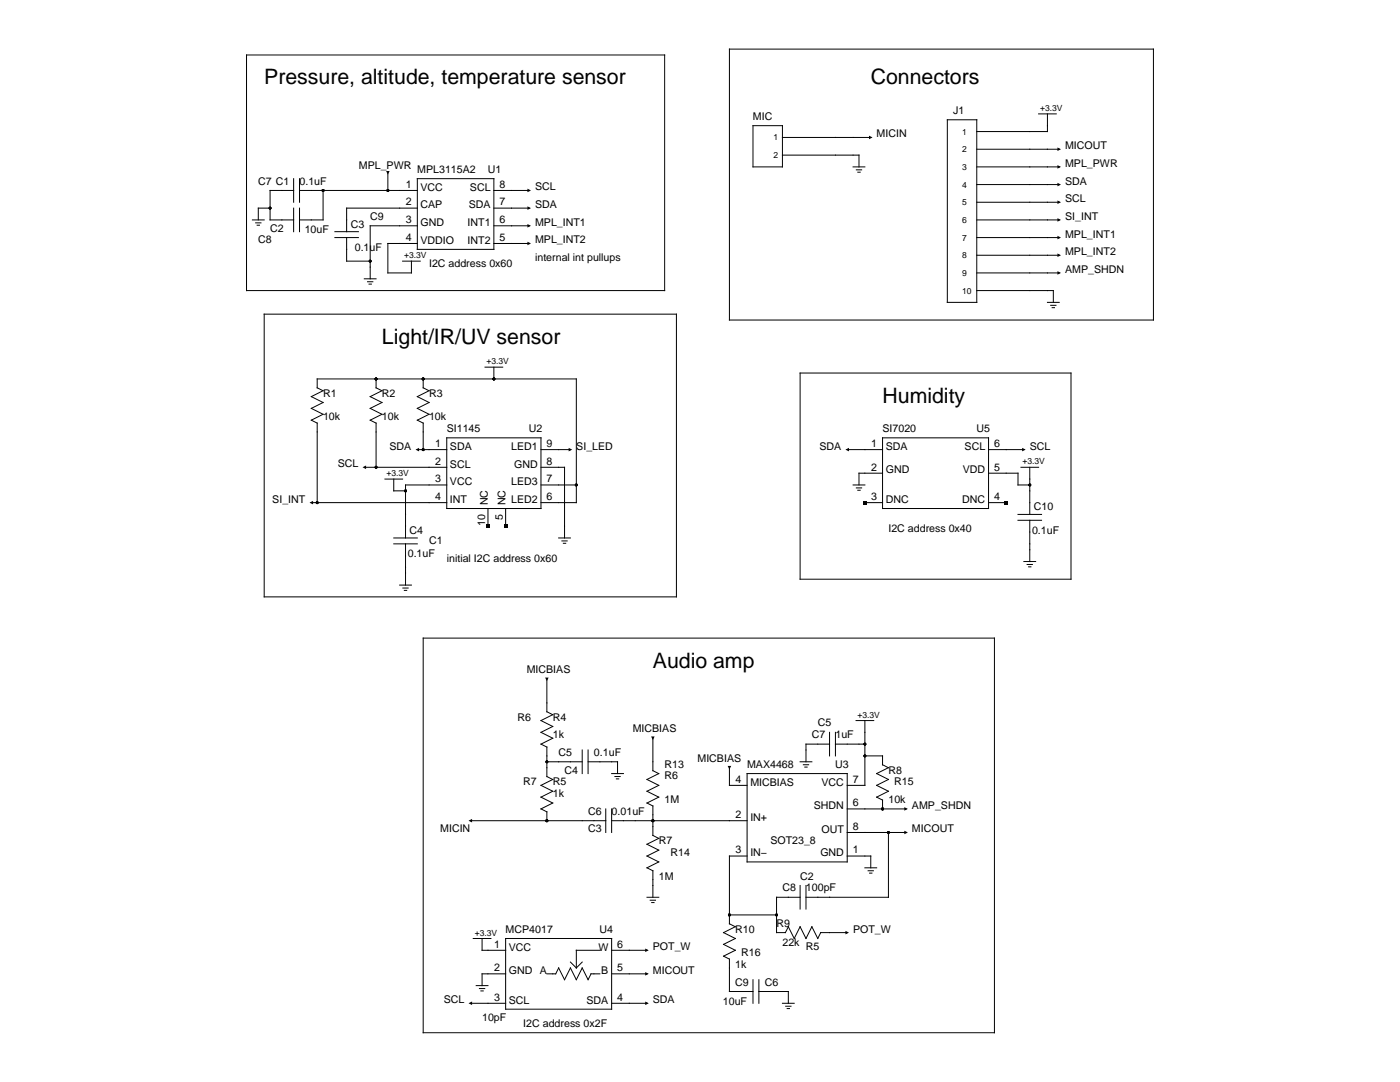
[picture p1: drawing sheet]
<svg xmlns="http://www.w3.org/2000/svg" width="279mm" height="216mm" viewBox="0 0 279 216" stroke-linecap="round" stroke-linejoin="round" font-family="sans-serif">
<g fill="none" stroke="#000" stroke-width=".2">
<path d="M49.2 11h83.4v47h-83.4zM145.6 9.8h84.6v54.1h-84.6zM58.6 38h-4.7v5.9h4.7M58.6 35.7v4.7M59.8 38h23.5M59.8 35.7v4.7M64.5 38v5.9h-4.7M77.4 34.5v3.5M83.3 35.7h15.3v14.1h-15.3zM98.6 38h7M150.3 25.1h5.9v8.2h-5.9zM156.2 31h15.2v2.3"/>
<path d="M156.2 27.4h17.6M170.3 33.3h2.3M170.9 33.9h1.1M171.2 34.4h.5M189.1 23.9h5.8v36.4h-5.8zM194.9 33.3h16.5M194.9 29.8h16.5M194.9 36.8h16.5M207.3 22.7h3.5M209 22.7v3.6h-14.1M50.4 43.9h2.3M51 44.5h1.1"/>
<path d="M51.3 44.9h.5M53.9 41.5h-2.3v2.4M58.6 41.5v4.7M59.8 41.5v4.7M66.8 46.2h4.7M66.8 47.4h4.7M69.2 47.4v4.7h4.7M72.7 55.6h2.4M73.4 56.2h1M73.6 56.7h.5M80.3 52.1h3.6M83.3 41.5h-14.1v4.7"/>
<path d="M83.3 45.1h-9.4v10.5M83.3 48.6h-5.9v5.9h4.7v-2.4M98.6 41.5h7M98.6 45.1h7M98.6 48.6h7M194.9 43.9h16.5M194.9 47.4h16.5M194.9 58h15.3v2.3M194.9 54.5h16.5M194.9 50.9h16.5M194.9 40.4h16.5M52.7 62.7h82.3v56.4h-82.3z"/>
<path d="M75.1 75.6v1.8l1.1 .6-2.3 1.1 2.3 1.2-2.3 1.2 2.3 1.2-2.3 1.1 1.2 .6v8.8M84.5 75.6v1.8l1.1 .6-2.3 1.1 2.3 1.2-2.3 1.2 2.3 1.2-2.3 1.1 1.2 .6v5.3M96.8 73.3h3.5M98.6 73.3v2.3M159.7 74.4h54v41.2h-54zM209 60.3h2.4M209.7 60.9h1M210 61.4h.4M72.7 93.2h16.5M76.8 95.6h3.5M78.6 95.6v2.3h2.3M83.3 89.7h5.9"/>
<path d="M89.2 96.8h-8.3v10.5M89.2 87.4h18.8v14.1h-18.8zM108 96.8h7M108 93.2h4.7v14.1M108 89.7h5.8M169.1 89.7h7M170.3 96.8h2.3M170.9 97.4h1.1M171.2 97.8h.5M176.1 87.4h21.2v14.1h-21.2zM176.1 94.4h-4.7v2.4M197.3 94.4h5.9v2.4h2.3"/>
<path d="M197.3 89.7h7M203.7 93.2h3.6M205.5 93.2v9.4M62.1 100.3h27.1M63.3 100.3v-15.9l-1.2-.6 2.4-1.1-2.4-1.2 2.4-1.2-2.4-1.2 2.4-1.1-1.2-.6v-1.8h51.7v24.7h-7M78.6 107.3h4.7M78.6 108.5h4.7M79.8 116.7h2.3M80.4 117.3h1.1M80.7 117.8h.5M80.9 108.5v8.2M97.4 101.5v3.5"/>
<path d="M100.9 101.5v3.5M111.5 107.3h2.3M112.1 107.9h1.1M112.4 108.4h.5M172.6 100.3h3.5M197.3 100.3h3.5M203.2 102.6h4.7M203.2 103.8h4.7M204.3 112h2.4M205 112.6h1M205.3 113.1h.4M205.5 103.8v8.2"/>
<path d="M84.5 127.3h114v78.8h-114zM109.1 135.6v6.4M109.1 152h7.1M109.1 142l1.2 .6-2.3 1.2 2.3 1.2-2.3 1.1 2.3 1.2-2.3 1.2 1.1 .6v5.9l1.2 .5M110.3 155.5l-2.3 1.2 2.3 1.2-2.3 1.2 2.3 1.1-2.3 1.2 1.1 .6v1.8M116.2 149.7v4.7M117.4 152h5.8v2.4M117.4 149.7v4.7M122.1 154.4h2.3M122.7 154.9h1.1M123 155.4h.5M130.3 147.3v6.5l1.2 .6-2.4 1.1 2.4 1.2-2.4 1.2 2.4 1.2-2.4 1.1 1.2 .6v5.9"/>
<path d="M145.6 153.2v3.5h3.5M149.1 154.4h20v17.6h-20zM159.7 152h2.3M160.3 152.6h1.1M160.6 153.1h.5M165.6 148.5h-4.7v3.5M165.6 146.1v4.7M166.7 148.5h5.9M166.7 146.1v4.7M170.8 143.8h3.6M172.6 143.8v12.9h-3.5M172.6 150.8h3.5v1.8"/>
<path d="M176.1 152.6l1.2 .6-2.3 1.2 2.3 1.1-2.3 1.2 2.3 1.2-2.3 1.2 1.1 .5v1.8M93.9 163.8h27M120.9 161.4v4.7M122.1 163.8h27M122.1 161.4v4.7M129.1 179h2.4M129.8 179.6h1M130.3 166.7l1.2 .6-2.4 1.2 2.4 1.1-2.4 1.2 2.4 1.2-2.4 1.2 1.2 .6v5.2M149.1 170.8h-3.5v13.6M159.7 179h-4.7v7.1h1.8l.5-1.2M159.7 176.7v4.7M160.9 176.7v4.7"/>
<path d="M169.1 170.8h4.7v2.4M169.1 166.1h11.7M169.1 161.4h11.7M172.6 173.2h2.4M173.3 173.8h1M173.5 174.2h.5M177.3 166.1v12.9h-16.4M94.4 187.3h3.6M95 196.7h2.4M95.7 197.3h1M96 197.7h.4M96.2 187.3v2.3h4.7"/>
<path d="M100.9 187.3h21.2v14.1h-21.2zM100.9 194.3h-4.7v2.4M109.1 194.3h1.8l.6-1.2 1.2 2.4 1.1-2.4 1.2 2.4 1.2-2.4 1.2 2.4 .6-1.2h1.7M113.8 192l1.2 1.1M116.2 192l-1.2 1.1M119.7 189.6h-4.7v3.5M122.1 189.6h7M122.1 194.3h7M130.1 180.1h.4M145.6 184.3l1.1 .6-2.3 1.2 2.3 1.2-2.3 1.1 2.3 1.2-2.3 1.2 1.2 .6v6.4h4.7M145.6 182.6h9.4M150.3 195.5v4.7"/>
<path d="M151.4 197.8h5.9v2.4M151.4 195.5v4.7M157.3 184.9l1.2 2.4 1.2-2.4 1.2 2.4 1.1-2.4 1.2 2.4 .6-1.2h5.3M93.9 200.2h7M122.1 200.2h7M156.2 200.2h2.3M156.8 200.8h1.1M157.1 201.3h.5"/>
</g>
<g fill="#000">
<path d="M77.1 34.1h.7l-.4 .7zM105.3 37.7l.7 .3-.7 .4zM173.4 27.1l.7 .3-.7 .4zM211 33l.7 .3-.7 .4zM211 36.5l.7 .3-.7 .4zM211 29.4l.7 .4-.7 .3zM105.3 41.2l.7 .3-.7 .4zM105.3 44.7l.7 .4-.7 .3zM105.3 48.2l.7 .4-.7 .3zM211 54.1l.7 .4-.7 .3zM211 43.5l.7 .4-.7 .3zM211 40l.7 .4-.7 .3z"/>
<path d="M211 47.1l.7 .3-.7 .4zM211 50.6l.7 .3-.7 .4zM61.8 100.3l.7-.4v.7zM72.4 93.2l.7-.3v.7zM82.9 89.7l.7-.3v.7zM113.5 89.4l.7 .3-.7 .4zM168.7 89.7l.7-.3v.7zM172.3 99.9h.7v.7h-.7zM200.5 99.9h.7v.7h-.7zM204 89.4l.7 .3-.7 .4zM97 104.6h.7v.7h-.7zM100.6 104.6h.7v.7h-.7z"/>
<path d="M108.8 135.2h.7l-.4 .7zM129.9 147h.7l-.3 .7zM145.2 152.8h.7l-.3 .7zM93.5 163.8l.7-.4v.7zM180.5 165.8l.7 .3-.7 .4zM180.5 161.1l.7 .3-.7 .4zM93.5 200.2l.7-.4v.7zM128.8 189.3l.7 .3-.7 .4zM128.8 194l.7 .3-.7 .4zM168.7 185.7l.7 .4-.7 .3zM128.8 199.8l.7 .4-.7 .3z"/>
<circle cx="64.5" cy="38" r=".29"/>
<circle cx="77.4" cy="38" r=".29"/>
<circle cx="53.9" cy="41.5" r=".29"/>
<circle cx="73.9" cy="52.1" r=".29"/>
<circle cx="75.1" cy="75.6" r=".29"/>
<circle cx="84.5" cy="75.6" r=".29"/>
<circle cx="98.6" cy="75.6" r=".29"/>
<circle cx="75.1" cy="93.2" r=".29"/>
<circle cx="80.9" cy="97.9" r=".29"/>
<circle cx="84.5" cy="89.7" r=".29"/>
<circle cx="115" cy="96.8" r=".29"/>
<circle cx="205.5" cy="96.8" r=".29"/>
<circle cx="63.3" cy="100.3" r=".29"/>
<circle cx="109.1" cy="152" r=".29"/>
<circle cx="172.6" cy="148.5" r=".29"/>
<circle cx="172.6" cy="150.8" r=".29"/>
<circle cx="109.1" cy="163.8" r=".29"/>
<circle cx="130.3" cy="163.8" r=".29"/>
<circle cx="176.1" cy="161.4" r=".29"/>
<circle cx="177.3" cy="166.1" r=".29"/>
<circle cx="145.6" cy="182.6" r=".29"/>
<circle cx="155" cy="182.6" r=".29"/>
</g>
<g font-size="4.2">
<text x="52.7" y="16.8">Pressure, altitude, temperature sensor</text>
<text x="173.8" y="16.8">Connectors</text>
<text x="76.2" y="68.6">Light/IR/UV sensor</text>
<text x="176.1" y="80.3">Humidity</text>
<text x="130.3" y="133.2">Audio amp</text>
</g>
<g font-size="2.1">
<text x="150.3" y="23.9">MIC</text>
<text x="190.2" y="22.7">J1</text>
<text x="175" y="27.4">MICIN</text>
<text x="212.6" y="29.8">MICOUT</text>
<text x="71.6" y="33.7">MPL_PWR</text>
<text x="83.3" y="34.5">MPL3115A2</text>
<text x="97.4" y="34.5">U1</text>
<text x="212.6" y="33.3">MPL_PWR</text>
<text x="51.6" y="36.8">C7 C1</text>
<text x="59.8" y="36.8">0.1uF</text>
<text x="81" y="37.5">1</text>
<text x="81" y="41">2</text>
<text x="83.9" y="38.1">VCC</text>
<text x="83.9" y="41.6">CAP</text>
<text x="93.6" y="41.6">SDA</text>
<text x="93.8" y="38.1">SCL</text>
<text x="99.7" y="37.5">8</text>
<text x="99.7" y="41">7</text>
<text x="106.8" y="38">SCL</text>
<text x="106.8" y="41.5">SDA</text>
<text x="212.6" y="40.4">SCL</text>
<text x="212.6" y="36.8">SDA</text>
<text x="53.9" y="46.2">C2</text>
<text x="60.8" y="46.6">10uF</text>
<text x="70" y="45.4">C3</text>
<text x="73.9" y="43.9">C9</text>
<text x="81" y="44.5">3</text>
<text x="83.9" y="45.1">GND</text>
<text x="93.3" y="45.1">INT1</text>
<text x="99.7" y="44.5">6</text>
<text x="106.8" y="45.1">MPL_INT1</text>
<text x="212.6" y="43.9">SI_INT</text>
<text x="212.6" y="47.4">MPL_INT1</text>
<text x="51.6" y="48.6">C8</text>
<text x="70.8" y="50.1">0.1uF</text>
<text x="81" y="48.1">4</text>
<text x="83.9" y="48.6">VDDIO</text>
<text x="85.6" y="53.3">I2C address 0x60</text>
<text x="93.3" y="48.6">INT2</text>
<text x="99.7" y="48.1">5</text>
<text x="106.8" y="48.6">MPL_INT2</text>
<text x="106.8" y="52.1">internal int pullups</text>
<text x="212.6" y="50.9">MPL_INT2</text>
<text x="212.6" y="54.5">AMP_SHDN</text>
<text x="64.5" y="79.1">R1</text>
<text x="64.5" y="83.8">10k</text>
<text x="76.2" y="79.1">R2</text>
<text x="76.2" y="83.8">10k</text>
<text x="85.6" y="79.1">R3</text>
<text x="85.6" y="83.8">10k</text>
<text x="77.7" y="89.7">SDA</text>
<text x="86.9" y="89.2">1</text>
<text x="89.2" y="86.2">SI1145</text>
<text x="89.8" y="89.8">SDA</text>
<text x="102" y="89.8">LED1</text>
<text x="105.6" y="86.2">U2</text>
<text x="109.1" y="89.2">9</text>
<text x="115" y="89.7">SI_LED</text>
<text x="163.5" y="89.7">SDA</text>
<text x="173.8" y="89.2">1</text>
<text x="176.1" y="86.2">SI7020</text>
<text x="176.8" y="89.8">SDA</text>
<text x="192.5" y="89.8">SCL</text>
<text x="194.9" y="86.2">U5</text>
<text x="198.4" y="89.2">6</text>
<text x="205.5" y="89.7">SCL</text>
<text x="67.4" y="93.2">SCL</text>
<text x="86.9" y="92.7">2</text>
<text x="89.8" y="93.3">SCL</text>
<text x="102.6" y="93.3">GND</text>
<text x="109.1" y="92.7">8</text>
<text x="173.8" y="93.9">2</text>
<text x="176.8" y="94.5">GND</text>
<text x="192.2" y="94.5">VDD</text>
<text x="198.4" y="93.9">5</text>
<text x="54.3" y="100.3">SI_INT</text>
<text x="86.9" y="96.2">3</text>
<text x="86.9" y="99.8">4</text>
<text x="89.8" y="96.8">VCC</text>
<text x="89.8" y="100.4">INT</text>
<text x="97.4" y="100.8" transform="rotate(-90 97.4 100.8)">NC</text>
<text x="100.9" y="100.8" transform="rotate(-90 100.9 100.8)">NC</text>
<text x="102" y="96.8">LED3</text>
<text x="102" y="100.4">LED2</text>
<text x="109.1" y="96.2">7</text>
<text x="109.1" y="99.8">6</text>
<text x="173.8" y="99.8">3</text>
<text x="176.8" y="100.4">DNC</text>
<text x="192" y="100.4">DNC</text>
<text x="198.4" y="99.8">4</text>
<text x="206.3" y="101.9">C10</text>
<text x="81.7" y="106.6">C4</text>
<text x="96.8" y="104.9" transform="rotate(-90 96.8 104.9)">10</text>
<text x="100.3" y="103.8" transform="rotate(-90 100.3 103.8)">5</text>
<text x="177.3" y="106.2">I2C address 0x40</text>
<text x="206" y="106.5">0.1uF</text>
<text x="81.4" y="111.2">0.1uF</text>
<text x="85.6" y="108.5">C1</text>
<text x="89.2" y="112">initial I2C address 0x60</text>
<text x="105.1" y="134.4">MICBIAS</text>
<text x="103.3" y="143.8">R6</text>
<text x="110.3" y="143.8">R4</text>
<text x="110.3" y="147.3">1k</text>
<text x="126.3" y="146.1">MICBIAS</text>
<text x="162" y="147.3">C7</text>
<text x="163.2" y="145">C5</text>
<text x="166.7" y="147.3">1uF</text>
<text x="111.5" y="150.8">C5</text>
<text x="112.7" y="154.4">C4</text>
<text x="118.5" y="150.8">0.1uF</text>
<text x="132.6" y="153.2">R13</text>
<text x="132.6" y="155.5">R6</text>
<text x="139.2" y="152">MICBIAS</text>
<text x="149.1" y="153.2">MAX4468</text>
<text x="166.7" y="153.2">U3</text>
<text x="177.3" y="154.4">R8</text>
<text x="104.4" y="156.7">R7</text>
<text x="110.3" y="156.7">R5</text>
<text x="110.3" y="159.1">1k</text>
<text x="132.6" y="160.2">1M</text>
<text x="146.8" y="156.2">4</text>
<text x="149.7" y="156.8">MICBIAS</text>
<text x="162.4" y="161.5">SHDN</text>
<text x="164" y="156.8">VCC</text>
<text x="170.2" y="160.9">6</text>
<text x="170.2" y="156.2">7</text>
<text x="177.3" y="160.2">10k</text>
<text x="178.5" y="156.7">R15</text>
<text x="182" y="161.4">AMP_SHDN</text>
<text x="87.8" y="166.1">MICIN</text>
<text x="117.4" y="162.6">C6</text>
<text x="117.4" y="166.1">C3</text>
<text x="122.1" y="162.6">0.01uF</text>
<text x="146.8" y="163.2">2</text>
<text x="149.7" y="163.8">IN+</text>
<text x="164" y="166.2">OUT</text>
<text x="170.2" y="165.6">8</text>
<text x="182" y="166.1">MICOUT</text>
<text x="131.5" y="168.5">R7</text>
<text x="133.8" y="170.8">R14</text>
<text x="146.8" y="170.3">3</text>
<text x="149.7" y="170.9">IN−</text>
<text x="153.7" y="168.5">SOT23_8</text>
<text x="163.7" y="170.9">GND</text>
<text x="170.2" y="170.3">1</text>
<text x="131.5" y="175.5">1M</text>
<text x="156.2" y="177.9">C8</text>
<text x="159.7" y="175.5">C2</text>
<text x="160.9" y="177.9">100pF</text>
<text x="155" y="184.9">R9</text>
<text x="98.6" y="189.1">1</text>
<text x="100.9" y="186.1">MCP4017</text>
<text x="101.6" y="189.7">VCC</text>
<text x="119.4" y="189.7">W</text>
<text x="119.7" y="186.1">U4</text>
<text x="123.2" y="189.1">6</text>
<text x="130.3" y="189.6">POT_W</text>
<text x="146.7" y="186.1">R10</text>
<text x="147.9" y="190.8">R16</text>
<text x="156.2" y="188.8">22k</text>
<text x="160.9" y="189.6">R5</text>
<text x="170.3" y="186.1">POT_W</text>
<text x="98.6" y="193.8">2</text>
<text x="101.6" y="194.4">GND A</text>
<text x="120" y="194.4">B</text>
<text x="123.2" y="193.8">5</text>
<text x="130.3" y="194.3">MICOUT</text>
<text x="146.7" y="193.1">1k</text>
<text x="146.7" y="196.7">C9</text>
<text x="152.6" y="196.7">C6</text>
<text x="88.6" y="200.2">SCL</text>
<text x="96.2" y="203.7">10pF</text>
<text x="98.6" y="199.7">3</text>
<text x="101.6" y="200.3">SCL</text>
<text x="117.1" y="200.3">SDA</text>
<text x="123.2" y="199.7">4</text>
<text x="130.3" y="200.2">SDA</text>
<text x="144.3" y="200.6">10uF</text>
<text x="104.4" y="204.9">I2C address 0x2F</text>
</g>
<g font-size="1.7">
<text x="207.6" y="22.1">+3.3V</text>
<text x="154.4" y="28">1</text>
<text x="192" y="26.8">1</text>
<text x="154.4" y="31.5">2</text>
<text x="192" y="30.4">2</text>
<text x="192" y="33.9">3</text>
<text x="192" y="37.4">4</text>
<text x="192" y="40.9">5</text>
<text x="192" y="44.5">6</text>
<text x="192" y="48">7</text>
<text x="80.6" y="51.5">+3.3V</text>
<text x="192" y="51.5">8</text>
<text x="192" y="58.6">10</text>
<text x="192" y="55">9</text>
<text x="97.1" y="72.7">+3.3V</text>
<text x="77.1" y="95">+3.3V</text>
<text x="204" y="92.7">+3.3V</text>
<text x="171.1" y="143.2">+3.3V</text>
<text x="94.7" y="186.7">+3.3V</text>
</g>
</svg>
